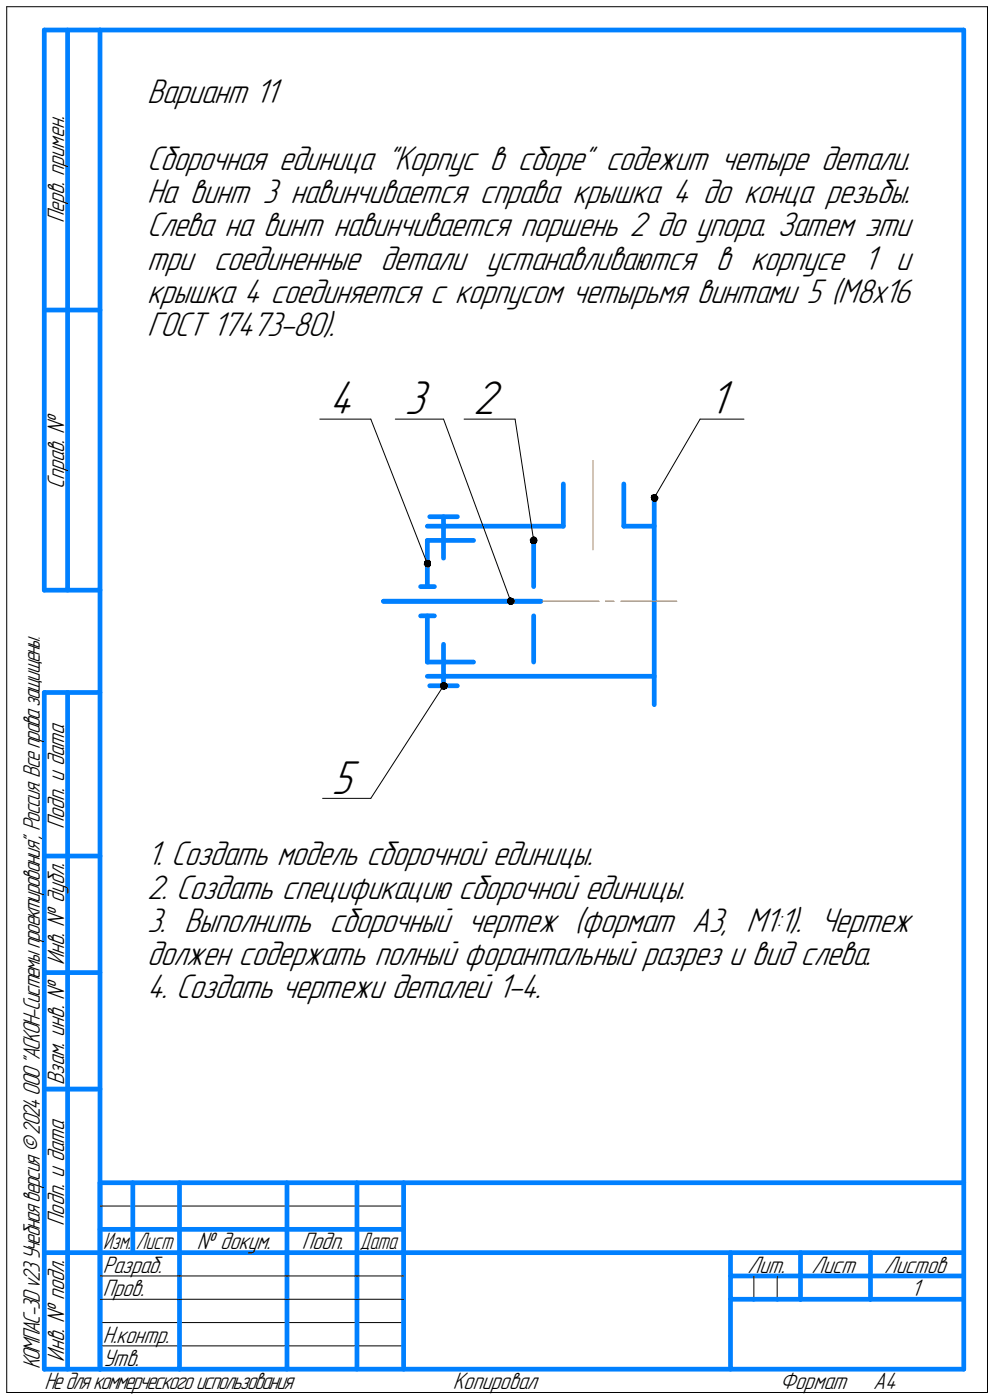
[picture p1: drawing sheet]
<svg xmlns="http://www.w3.org/2000/svg" width="213mm" height="300mm" viewBox="0 0 213 300" stroke-linecap="round" stroke-linejoin="round" font-family="sans-serif">
<g fill="none" stroke="#000" stroke-width=".21">
<path d="M1.4 1.4h210.1zM1.4 1.4v297zM211.5 1.4v297zM68.5 89.8h10.9zM79.4 89.8l12.1 31zM84.7 89.8h10.3zM95 89.8l14.4 39.1zM99.4 89.8h10.9zM110.3 89.8l4 26zM149.9 89.8l-9.8 16.9zM149.9 89.8h9.4zM95 147l-15.6 24.1z"/>
<path d="M69.1 171.1h10.3zM21.4 258.5h65zM21.4 273.5h17zM21.4 278.5h17zM38.4 273.5h23.1zM38.4 278.5h23.1zM61.5 273.5h15zM61.5 278.5h15zM76.5 273.5h9.9zM76.5 278.5h9.9zM161.5 273.5v5zM166.5 273.5v5z"/>
<path d="M1.4 298.4h210.1zM21.4 283.5h65zM21.4 288.5h65z"/>
</g>
<g fill="none" stroke="#0080ff" stroke-width="1">
<path d="M9.5 6.4v120.1zM9.5 6.4h11.9zM14.5 6.4v120.1zM21.4 6.4h185zM21.4 6.4v287.1zM206.4 6.4v287.1zM9.5 66.5h11.9zM91.5 115.8v9.9zM91.5 115.8h9.9zM91.5 112.8h29.1zM92 110.7h6zM95 110.7v8.9z"/>
<path d="M114.3 115.8v9.9zM120.6 103.7v9.1zM133.6 103.7v9.1zM133.6 112.8h6.5zM140.1 106.7v22.2zM9.5 126.5h11.9zM82.1 128.9h33.7zM90.1 132h2.9zM90.1 125.7h2.9zM91.5 132v9.9zM95 138.1v8.9zM114.3 132v9.9z"/>
<path d="M140.1 128.9v22.1zM9.5 148.4v145.1zM9.5 148.4h11.9zM14.5 148.4v145.1zM91.5 141.9h9.9zM91.5 144.9h48.6zM92 147h6zM9.5 183.5h11.9zM9.5 208.4h11.9zM9.5 233.4h11.9zM21.4 253.5h185zM21.4 253.5v40z"/>
<path d="M28.4 253.5v15zM38.4 253.5v25zM61.5 253.5v25zM76.5 253.5v25zM86.4 253.5v40zM9.5 268.5h11.9zM21.4 263.5h7zM21.4 268.5h7zM28.4 263.5h10zM28.4 268.5h10zM38.4 278.5v15zM38.4 263.5h23.1z"/>
<path d="M38.4 268.5h23.1zM61.5 278.5v15zM61.5 263.5h15zM61.5 268.5h15zM76.5 278.5v15zM76.5 263.5h9.9zM76.5 268.5h9.9zM86.4 268.5h120zM156.5 268.5v25zM156.5 273.5h14.9zM156.5 278.5h5zM161.5 278.5h5z"/>
<path d="M166.5 278.5h4.9zM171.4 268.5v10zM171.4 273.5h35zM171.4 278.5h15zM186.4 268.5v10zM186.4 278.5h20zM9.5 293.5h11.9zM21.4 293.5h185z"/>
</g>
<path d="M127 98.7v19.2zM116.2 128.9h12.1zM129.7 128.9h1.8zM133 128.9h11.9z" fill="none" stroke="#ff8000" stroke-width=".21"/>
<g fill="#fff" stroke="#fff" stroke-width=".21">
<path d="M151.9 81h5.5zM151.9 81.1h5.5zM151.9 81.2h5.5zM151.9 81.3h5.5zM151.9 81.4h5.5zM151.9 81.4h5.5zM151.9 81.5h5.5zM151.9 81.6h5.5zM151.9 81.7h5.5zM151.9 81.8h5.5zM151.9 81.9h5.5zM151.9 82h5.5zM151.9 82h5.5zM151.9 82.1h5.5zM151.9 82.2h5.5zM151.9 82.3h5.5zM151.9 82.4h5.5zM151.9 82.5h5.5zM151.9 82.5h5.5zM151.9 82.6h5.5zM151.9 82.7h5.5zM151.9 82.8h5.5zM151.9 82.9h5.5zM151.9 83h5.5zM151.9 83.1h5.5zM151.9 83.1h5.5zM151.9 83.2h5.5zM151.9 83.3h5.5zM151.9 83.4h5.5zM151.9 83.5h5.5zM151.9 83.6h5.5zM151.9 83.7h5.5zM151.9 83.7h5.5zM151.9 83.8h5.5zM151.9 83.9h5.5zM151.9 84h5.5zM151.9 84.1h5.5zM151.9 84.2h5.5zM151.9 84.2h5.5zM151.9 84.3h5.5zM151.9 84.4h5.5zM151.9 84.5h5.5zM151.9 84.6h5.5zM151.9 84.7h5.5zM151.9 84.8h5.5zM151.9 84.8h5.5zM151.9 84.9h5.5zM151.9 85h5.5zM151.9 85.1h5.5zM151.9 85.2h5.5zM151.9 85.3h5.5zM151.9 85.3h5.5zM151.9 85.4h5.5zM151.9 85.5h5.5zM151.9 85.6h5.5zM151.9 85.7h5.5zM151.9 85.8h5.5zM151.9 85.9h5.5zM151.9 85.9h5.5zM151.9 86h5.5zM151.9 86.1h5.5zM151.9 86.2h5.5zM151.9 86.3h5.5zM151.9 86.4h5.5zM151.9 86.4h5.5zM151.9 86.5h5.5zM151.9 86.6h5.5zM151.9 86.7h5.5zM151.9 86.8h5.5zM151.9 86.9h5.5zM151.9 87h5.5zM151.9 87h5.5zM151.9 87.1h5.5zM151.9 87.2h5.5zM151.9 87.3h5.5zM151.9 87.4h5.5zM151.9 87.5h5.5zM151.9 87.5h5.5zM151.9 87.6h5.5zM151.9 87.7h5.5zM151.9 87.8h5.5zM151.9 87.9h5.5zM151.9 88h5.5zM151.9 88.1h5.5zM151.9 88.1h5.5zM151.9 88.2h5.5zM151.9 88.3h5.5zM151.9 88.4h5.5zM151.9 88.5h5.5zM151.9 88.6h5.5zM151.9 88.6h5.5zM151.9 88.7h5.5zM151.9 88.8h5.5zM151.9 88.9h5.5zM151.9 89h5.5zM151.9 89.1h5.5zM151.9 89.2h5.5zM151.9 89.2h5.5zM151.9 89.3h5.5zM151.9 89.4h5.5zM151.9 89.5h5.5zM151.9 89.6h5.5zM151.9 89.7h5.5zM151.9 89.7h5.5zM151.9 89.8h5.5zM151.9 89.9h5.5zM151.9 90h5.5zM151.9 90.1h5.5zM151.9 90.2h5.5zM151.9 90.3h5.5zM151.9 90.3h5.5zM151.9 90.4h5.5zM151.9 90.5h5.5zM151.9 90.6h5.5zM151.9 90.7h5.5zM151.9 90.8h5.5zM151.9 90.8h5.5z"/>
<path d="M101.3 81h7zM101.3 81.1h7zM101.3 81.2h7zM101.3 81.3h7zM101.3 81.4h7zM101.3 81.4h7zM101.3 81.5h7zM101.3 81.6h7zM101.3 81.7h7zM101.3 81.8h7zM101.3 81.9h7zM101.3 82h7zM101.3 82h7zM101.3 82.1h7zM101.3 82.2h7zM101.3 82.3h7zM101.3 82.4h7zM101.3 82.5h7zM101.3 82.5h7zM101.3 82.6h7zM101.3 82.7h7zM101.3 82.8h7zM101.3 82.9h7zM101.3 83h7zM101.3 83.1h7zM101.3 83.1h7zM101.3 83.2h7zM101.3 83.3h7zM101.3 83.4h7zM101.3 83.5h7zM101.3 83.6h7zM101.3 83.7h7zM101.3 83.7h7zM101.3 83.8h7zM101.3 83.9h7zM101.3 84h7zM101.3 84.1h7zM101.3 84.2h7zM101.3 84.2h7zM101.3 84.3h7zM101.3 84.4h7zM101.3 84.5h7zM101.3 84.6h7zM101.3 84.7h7zM101.3 84.8h7zM101.3 84.8h7zM101.3 84.9h7zM101.3 85h7zM101.3 85.1h7zM101.3 85.2h7zM101.3 85.3h7zM101.3 85.3h7zM101.3 85.4h7zM101.3 85.5h7zM101.3 85.6h7zM101.3 85.7h7zM101.3 85.8h7zM101.3 85.9h7zM101.3 85.9h7zM101.3 86h7zM101.3 86.1h7zM101.3 86.2h7zM101.3 86.3h7zM101.3 86.4h7zM101.3 86.4h7zM101.3 86.5h7zM101.3 86.6h7zM101.3 86.7h7zM101.3 86.8h7zM101.3 86.9h7zM101.3 87h7zM101.3 87h7zM101.3 87.1h7zM101.3 87.2h7zM101.3 87.3h7zM101.3 87.4h7zM101.3 87.5h7zM101.3 87.5h7zM101.3 87.6h7zM101.3 87.7h7zM101.3 87.8h7zM101.3 87.9h7zM101.3 88h7zM101.3 88.1h7zM101.3 88.1h7zM101.3 88.2h7zM101.3 88.3h7zM101.3 88.4h7zM101.3 88.5h7zM101.3 88.6h7zM101.3 88.6h7zM101.3 88.7h7zM101.3 88.8h7zM101.3 88.9h7zM101.3 89h7zM101.3 89.1h7zM101.3 89.2h7zM101.3 89.2h7zM101.3 89.3h7zM101.3 89.4h7zM101.3 89.5h7zM101.3 89.6h7zM101.3 89.7h7zM101.3 89.7h7zM101.3 89.8h7zM101.3 89.9h7zM101.3 90h7zM101.3 90.1h7zM101.3 90.2h7zM101.3 90.3h7zM101.3 90.3h7zM101.3 90.4h7zM101.3 90.5h7zM101.3 90.6h7zM101.3 90.7h7zM101.3 90.8h7zM101.3 90.8h7z"/>
<path d="M86.7 81h6.3zM86.7 81.1h6.3zM86.7 81.2h6.3zM86.7 81.3h6.3zM86.7 81.4h6.3zM86.7 81.4h6.3zM86.7 81.5h6.3zM86.7 81.6h6.3zM86.7 81.7h6.3zM86.7 81.8h6.3zM86.7 81.9h6.3zM86.7 82h6.3zM86.7 82h6.3zM86.7 82.1h6.3zM86.7 82.2h6.3zM86.7 82.3h6.3zM86.7 82.4h6.3zM86.7 82.5h6.3zM86.7 82.5h6.3zM86.7 82.6h6.3zM86.7 82.7h6.3zM86.7 82.8h6.3zM86.7 82.9h6.3zM86.7 83h6.3zM86.7 83.1h6.3zM86.7 83.1h6.3zM86.7 83.2h6.3zM86.7 83.3h6.3zM86.7 83.4h6.3zM86.7 83.5h6.3zM86.7 83.6h6.3zM86.7 83.7h6.3zM86.7 83.7h6.3zM86.7 83.8h6.3zM86.7 83.9h6.3zM86.7 84h6.3zM86.7 84.1h6.3zM86.7 84.2h6.3zM86.7 84.2h6.3zM86.7 84.3h6.3zM86.7 84.4h6.3zM86.7 84.5h6.3zM86.7 84.6h6.3zM86.7 84.7h6.3zM86.7 84.8h6.3zM86.7 84.8h6.3zM86.7 84.9h6.3zM86.7 85h6.3zM86.7 85.1h6.3zM86.7 85.2h6.3zM86.7 85.3h6.3zM86.7 85.3h6.3zM86.7 85.4h6.3zM86.7 85.5h6.3zM86.7 85.6h6.3zM86.7 85.7h6.3zM86.7 85.8h6.3zM86.7 85.9h6.3zM86.7 85.9h6.3zM86.7 86h6.3zM86.7 86.1h6.3zM86.7 86.2h6.3zM86.7 86.3h6.3zM86.7 86.4h6.3zM86.7 86.4h6.3zM86.7 86.5h6.3zM86.7 86.6h6.3zM86.7 86.7h6.3zM86.7 86.8h6.3zM86.7 86.9h6.3zM86.7 87h6.3zM86.7 87h6.3zM86.7 87.1h6.3zM86.7 87.2h6.3zM86.7 87.3h6.3zM86.7 87.4h6.3zM86.7 87.5h6.3zM86.7 87.5h6.3zM86.7 87.6h6.3zM86.7 87.7h6.3zM86.7 87.8h6.3zM86.7 87.9h6.3zM86.7 88h6.3zM86.7 88.1h6.3zM86.7 88.1h6.3zM86.7 88.2h6.3zM86.7 88.3h6.3zM86.7 88.4h6.3zM86.7 88.5h6.3zM86.7 88.6h6.3zM86.7 88.6h6.3zM86.7 88.7h6.3zM86.7 88.8h6.3zM86.7 88.9h6.3zM86.7 89h6.3zM86.7 89.1h6.3zM86.7 89.2h6.3zM86.7 89.2h6.3zM86.7 89.3h6.3zM86.7 89.4h6.3zM86.7 89.5h6.3zM86.7 89.6h6.3zM86.7 89.7h6.3zM86.7 89.7h6.3zM86.7 89.8h6.3zM86.7 89.9h6.3zM86.7 90h6.3zM86.7 90.1h6.3zM86.7 90.2h6.3zM86.7 90.3h6.3zM86.7 90.3h6.3zM86.7 90.4h6.3zM86.7 90.5h6.3zM86.7 90.6h6.3zM86.7 90.7h6.3zM86.7 90.8h6.3zM86.7 90.8h6.3z"/>
<path d="M70.4 81h7zM70.4 81.1h7zM70.4 81.2h7zM70.4 81.3h7zM70.4 81.4h7zM70.4 81.4h7zM70.4 81.5h7zM70.4 81.6h7zM70.4 81.7h7zM70.4 81.8h7zM70.4 81.9h7zM70.4 82h7zM70.4 82h7zM70.4 82.1h7zM70.4 82.2h7zM70.4 82.3h7zM70.4 82.4h7zM70.4 82.5h7zM70.4 82.5h7zM70.4 82.6h7zM70.4 82.7h7zM70.4 82.8h7zM70.4 82.9h7zM70.4 83h7zM70.4 83.1h7zM70.4 83.1h7zM70.4 83.2h7zM70.4 83.3h7zM70.4 83.4h7zM70.4 83.5h7zM70.4 83.6h7zM70.4 83.7h7zM70.4 83.7h7zM70.4 83.8h7zM70.4 83.9h7zM70.4 84h7zM70.4 84.1h7zM70.4 84.2h7zM70.4 84.2h7zM70.4 84.3h7zM70.4 84.4h7zM70.4 84.5h7zM70.4 84.6h7zM70.4 84.7h7zM70.4 84.8h7zM70.4 84.8h7zM70.4 84.9h7zM70.4 85h7zM70.4 85.1h7zM70.4 85.2h7zM70.4 85.3h7zM70.4 85.3h7zM70.4 85.4h7zM70.4 85.5h7zM70.4 85.6h7zM70.4 85.7h7zM70.4 85.8h7zM70.4 85.9h7zM70.4 85.9h7zM70.4 86h7zM70.4 86.1h7zM70.4 86.2h7zM70.4 86.3h7zM70.4 86.4h7zM70.4 86.4h7zM70.4 86.5h7zM70.4 86.6h7zM70.4 86.7h7zM70.4 86.8h7zM70.4 86.9h7zM70.4 87h7zM70.4 87h7zM70.4 87.1h7zM70.4 87.2h7zM70.4 87.3h7zM70.4 87.4h7zM70.4 87.5h7zM70.4 87.5h7zM70.4 87.6h7zM70.4 87.7h7zM70.4 87.8h7zM70.4 87.9h7zM70.4 88h7zM70.4 88.1h7zM70.4 88.1h7zM70.4 88.2h7zM70.4 88.3h7zM70.4 88.4h7zM70.4 88.5h7zM70.4 88.6h7zM70.4 88.6h7zM70.4 88.7h7zM70.4 88.8h7zM70.4 88.9h7zM70.4 89h7zM70.4 89.1h7zM70.4 89.2h7zM70.4 89.2h7zM70.4 89.3h7zM70.4 89.4h7zM70.4 89.5h7zM70.4 89.6h7zM70.4 89.7h7zM70.4 89.7h7zM70.4 89.8h7zM70.4 89.9h7zM70.4 90h7zM70.4 90.1h7zM70.4 90.2h7zM70.4 90.3h7zM70.4 90.3h7zM70.4 90.4h7zM70.4 90.5h7zM70.4 90.6h7zM70.4 90.7h7zM70.4 90.8h7zM70.4 90.8h7z"/>
<path d="M71 162.4h6.4zM71 162.5h6.4zM71 162.6h6.4zM71 162.6h6.4zM71 162.7h6.4zM71 162.8h6.4zM71 162.9h6.4zM71 163h6.4zM71 163.1h6.4zM71 163.2h6.4zM71 163.2h6.4zM71 163.3h6.4zM71 163.4h6.4zM71 163.5h6.4zM71 163.6h6.4zM71 163.7h6.4zM71 163.7h6.4zM71 163.8h6.4zM71 163.9h6.4zM71 164h6.4zM71 164.1h6.4zM71 164.2h6.4zM71 164.3h6.4zM71 164.3h6.4zM71 164.4h6.4zM71 164.5h6.4zM71 164.6h6.4zM71 164.7h6.4zM71 164.8h6.4zM71 164.8h6.4zM71 164.9h6.4zM71 165h6.4zM71 165.1h6.4zM71 165.2h6.4zM71 165.3h6.4zM71 165.4h6.4zM71 165.4h6.4zM71 165.5h6.4zM71 165.6h6.4zM71 165.7h6.4zM71 165.8h6.4zM71 165.9h6.4zM71 165.9h6.4zM71 166h6.4zM71 166.1h6.4zM71 166.2h6.4zM71 166.3h6.4zM71 166.4h6.4zM71 166.5h6.4zM71 166.5h6.4zM71 166.6h6.4zM71 166.7h6.4zM71 166.8h6.4zM71 166.9h6.4zM71 167h6.4zM71 167h6.4zM71 167.1h6.4zM71 167.2h6.4zM71 167.3h6.4zM71 167.4h6.4zM71 167.5h6.4zM71 167.6h6.4zM71 167.6h6.4zM71 167.7h6.4zM71 167.8h6.4zM71 167.9h6.4zM71 168h6.4zM71 168.1h6.4zM71 168.1h6.4zM71 168.2h6.4zM71 168.3h6.4zM71 168.4h6.4zM71 168.5h6.4zM71 168.6h6.4zM71 168.7h6.4zM71 168.7h6.4zM71 168.8h6.4zM71 168.9h6.4zM71 169h6.4zM71 169.1h6.4zM71 169.2h6.4zM71 169.2h6.4zM71 169.3h6.4zM71 169.4h6.4zM71 169.5h6.4zM71 169.6h6.4zM71 169.7h6.4zM71 169.8h6.4zM71 169.8h6.4zM71 169.9h6.4zM71 170h6.4zM71 170.1h6.4zM71 170.2h6.4zM71 170.3h6.4zM71 170.3h6.4zM71 170.4h6.4zM71 170.5h6.4zM71 170.6h6.4zM71 170.7h6.4zM71 170.8h6.4zM71 170.9h6.4zM71 170.9h6.4zM71 171h6.4zM71 171.1h6.4zM71 171.2h6.4zM71 171.3h6.4zM71 171.4h6.4zM71 171.4h6.4zM71 171.5h6.4zM71 171.6h6.4zM71 171.7h6.4zM71 171.8h6.4zM71 171.9h6.4zM71 172h6.4zM71 172h6.4zM71 172.1h6.4zM71 172.2h6.4z"/>
</g>
<g fill="#000" stroke="#000" stroke-width=".21">
<path d="M114.1 115.1h.4zM114 115.1h.6zM113.9 115.2h.9zM113.7 115.3h1.2zM113.7 115.4h1.3zM113.6 115.5h1.4zM113.6 115.6h1.4zM113.5 115.7h1.6zM113.5 115.7h1.6zM113.5 115.8h1.6zM113.5 115.9h1.6zM113.5 116h1.6zM113.5 116.1h1.5zM113.5 116.2h1.5zM113.5 116.2h1.5zM113.7 116.3h1.2zM113.8 116.4h1zM113.9 116.5h.7z"/>
<path d="M139.9 106h.6zM139.7 106.1h.9zM139.5 106.2h1.2zM139.5 106.3h1.2zM139.5 106.3h1.3zM139.4 106.4h1.5zM139.4 106.5h1.5zM139.4 106.6h1.6zM139.4 106.7h1.6zM139.4 106.8h1.6zM139.4 106.8h1.6zM139.4 106.9h1.5zM139.4 107h1.5zM139.4 107.1h1.5zM139.6 107.2h1.2zM139.7 107.3h1zM139.8 107.4h.8zM139.9 107.4h.6z"/>
<path d="M91.3 120.1h.5zM91.2 120.1h.8zM91.1 120.2h1zM91 120.3h1.2zM90.8 120.4h1.4zM90.8 120.5h1.5zM90.8 120.6h1.5zM90.8 120.6h1.5zM90.8 120.7h1.5zM90.8 120.8h1.5zM90.8 120.9h1.5zM90.8 121h1.5zM90.9 121.1h1.4zM90.9 121.2h1.4zM91 121.2h1.2zM91 121.3h1.1zM91.2 121.4h.8zM91.4 121.5h.5z"/>
<path d="M109.1 128.1h.3zM109 128.2h.6zM108.9 128.3h1zM108.8 128.4h1.2zM108.7 128.4h1.4zM108.7 128.5h1.4zM108.7 128.6h1.5zM108.6 128.7h1.6zM108.6 128.8h1.6zM108.6 128.9h1.6zM108.5 128.9h1.7zM108.6 129h1.6zM108.7 129.1h1.5zM108.7 129.2h1.4zM108.8 129.3h1.2zM108.8 129.4h1.1zM109 129.5h.8zM109.1 129.5h.6z"/>
<path d="M94.7 146.3h.6zM94.6 146.4h.9zM94.4 146.5h1.2zM94.4 146.6h1.3zM94.4 146.6h1.4zM94.3 146.7h1.5zM94.3 146.8h1.5zM94.3 146.9h1.5zM94.2 147h1.6zM94.3 147.1h1.5zM94.3 147.2h1.5zM94.3 147.2h1.5zM94.4 147.3h1.4zM94.4 147.4h1.4zM94.4 147.5h1.3zM94.5 147.6h1.1zM94.6 147.7h.8zM94.8 147.7h.4z"/>
</g>
<g font-size="10.8">
<text x="70.5" y="88.8">4</text>
<text x="86.7" y="88.8">3</text>
<text x="101.4" y="88.8">2</text>
<text x="151.9" y="88.8">1</text>
<text x="71" y="170.1">5</text>
</g>
<g font-size="7.8">
<text x="31.5" y="22.1">Вариант 11</text>
<text x="31.5" y="36.4">Сборочная единица &quot;Корпус в сборе&quot; содежит четыре детали.</text>
<text x="31.5" y="43.5">На винт 3 навинчивается справа крышка 4 до конца резьбы.</text>
<text x="31.5" y="50.6">Слева на винт навинчивается поршень 2 до упора. Затем эти</text>
<text x="31.5" y="57.8">три соединенные детали устанавливаются в корпусе 1 и</text>
<text x="31.5" y="64.9">крышка 4 соединяется с корпусом четырьмя винтами 5 (М8х16</text>
<text x="31.5" y="72.1">ГОСТ 17473-80).</text>
<text x="31.5" y="185.5">1. Создать модель сборочной единицы.</text>
<text x="31.5" y="192.6">2. Создать спецификацию сборочной единицы.</text>
<text x="31.5" y="199.7">3. Выполнить сборочный чертеж (формат А3, М1:1). Чертеж</text>
<text x="31.5" y="206.9">должен содержать полный форантальный разрез и вид слева.</text>
<text x="31.5" y="214">4. Создать чертежи деталей 1-4.</text>
</g>
<g font-size="5.4">
<text x="13.8" y="47.9" transform="rotate(-90 13.8 47.9)">Перв. примен.</text>
<text x="13.8" y="104.8" transform="rotate(-90 13.8 104.8)">Справ. №</text>
<text x="13.8" y="177.7" transform="rotate(-90 13.8 177.7)">Подп. и дата</text>
<text x="13.8" y="206.8" transform="rotate(-90 13.8 206.8)">Инв. № дубл.</text>
<text x="13.8" y="232.6" transform="rotate(-90 13.8 232.6)">Взам. инв. №</text>
<text x="13.8" y="262.7" transform="rotate(-90 13.8 262.7)">Подп. и дата</text>
<text x="42.2" y="267.8">№ докум.</text>
<text x="64.6" y="267.8">Подп.</text>
<text x="22" y="272.8">Разраб.</text>
<text x="160.1" y="272.8">Лит.</text>
<text x="173.8" y="272.8">Лист</text>
<text x="189.3" y="272.8">Листов</text>
<text x="22" y="277.8">Пров.</text>
<text x="195.1" y="277.8">1</text>
<text x="22" y="287.8">Н.контр.</text>
<text x="8.5" y="293.5" transform="rotate(-90 8.5 293.5)">КОМПАС-3Dv23Учебнаяверсия©2024ООО&quot;АСКОН-Системыпроектирования&quot;, Россия. Всеправазащищены.</text>
<text x="13.8" y="291.8" transform="rotate(-90 13.8 291.8)">Инв. № подл.</text>
<text x="22" y="292.8">Утв.</text>
<text x="9.5" y="297.7">Недлякоммерческогоиспользования</text>
<text x="97" y="297.8">Копировал</text>
<text x="167" y="297.8">Формат</text>
<text x="187" y="297.8">A4</text>
</g>
<g font-size="5.3">
<text x="22.1" y="267.8">Изм.</text>
<text x="29.1" y="267.8">Лист</text>
<text x="77.1" y="267.8">Дата</text>
</g>
</svg>
